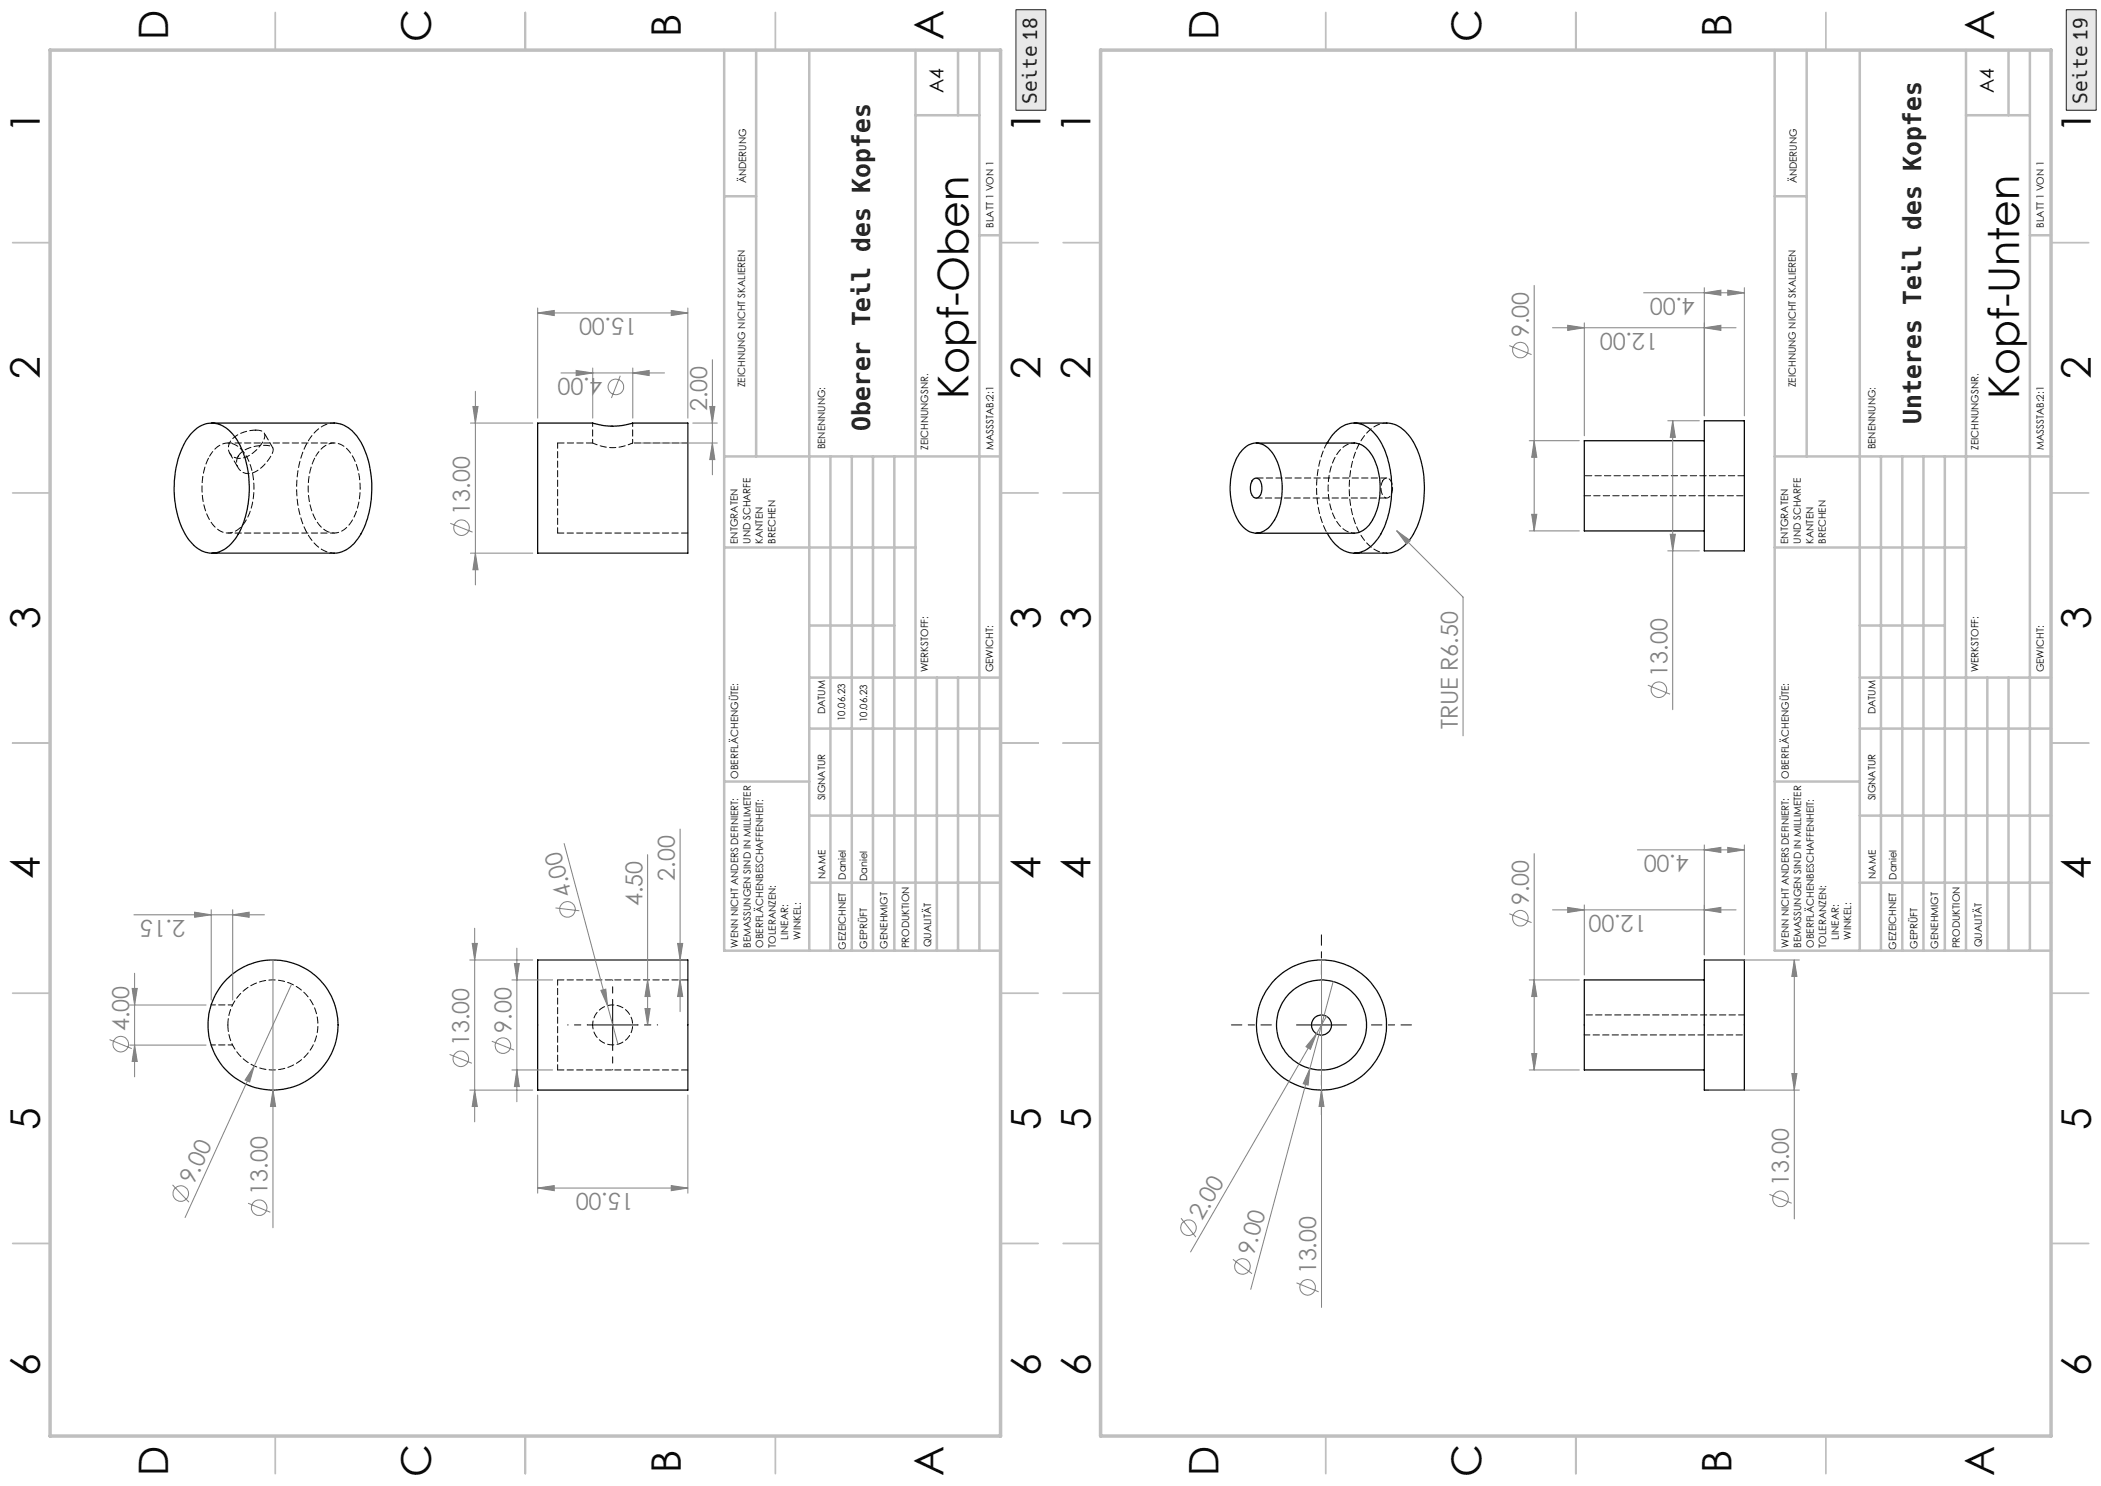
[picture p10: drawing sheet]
<svg xmlns="http://www.w3.org/2000/svg" width="420mm" height="297mm" viewBox="0 0 420 297" stroke-linecap="round" stroke-linejoin="round" font-family="sans-serif">
<g fill="#e7e8e9" stroke="#231f20" stroke-width=".2">
<path d="M203.1 1.9h6v20.1h-6z" fill-rule="evenodd"/>
<path d="M413.1 1.9h5.9v20.1h-5.9z" fill-rule="evenodd"/>
</g>
<g fill="none" stroke="#080704" stroke-width=".25">
<path d="M248.3 90a3.5 3.5 0 0 1 6 .4 10.9 10.9 0 0 1 1.8 4.4 13.3 13.3 0 0 1-2 10.2 3.5 3.5 0 0 1-6-.1 13.5 13.5 0 0 1-.5-13.9zM250.5 95.8a1.08 1.08 0 0 1 1.2 0 1.08 1.08 0 0 1 .5 1 2.21 2.21 0 0 1-.9 2.8 1.56 1.56 0 0 1-1.3-1.8v-1zM251.1 88.5h19.6a4.5 4.5 0 0 1 3.9 3 13.8 13.8 0 0 1-.9 13.5 4.1 4.1 0 0 1-3 1.6h-19.6M265.3 88.5a6.4 6.4 0 0 1 5.6-3.9 6.6 6.6 0 0 1 5.1 3.8 20.8 20.8 0 0 1 .8 16.9 8.2 8.2 0 0 1-5.1 5.2 5.5 5.5 0 0 1-5.7-2.9l-.7-1M270.7 84.6h6.5a5.5 5.5 0 0 1 4.5 2.5 19 19 0 0 1 2.7 14.7 12.3 12.3 0 0 1-4.4 7.8l-1.4 .7-1.2 .3h-6.7M340.7 84.1h8v26h-8zM340.7 88.1h-24v18h24M340.7 191.9h8v26h-8zM340.7 195.9h-24v18h24"/>
<circle cx="264.2" cy="204.9" r="2"/>
<circle cx="264.2" cy="204.9" r="13"/>
<circle cx="264.2" cy="204.9" r="9"/>
</g>
<path d="M265.3 88.5a20.4 20.4 0 0 0 0 18M316.7 206.8h32M348.7 202.8h-32" fill="none" stroke="#080704" stroke-width=".2" stroke-dasharray="1.3 .6" stroke-dashoffset=".1"/>
<path d="M251.1 99.5h26.1M277.2 95.5h-26.1M316.7 99.1h32M348.7 95.1h-32" fill="none" stroke="#080704" stroke-width=".2" stroke-dasharray="1.3 .6"/>
<path d="M270.7 88.5a5 5 0 0 0-4.2 3.7 13.7 13.7 0 0 0 1.2 12.7 4 4 0 0 0 3 1.6" fill="none" stroke="#080704" stroke-width=".2" stroke-dasharray="1.3 .6" stroke-dashoffset=".7"/>
<path d="M276.4 96.1a.95 .95 0 0 1 1.1-.5 .95 .95 0 0 1 .7 .9 2.46 2.46 0 0 1-.8 3 1.48 1.48 0 0 1-1.3-1.7v-.8l.3-.9M277.2 84.5a6.5 6.5 0 0 0-5.3 3.8 20.2 20.2 0 0 0 .3 18.9 6.3 6.3 0 0 0 5 3.3" fill="none" stroke="#080704" stroke-width=".2" stroke-dasharray="1.3 .6" stroke-dashoffset=".4"/>
<g fill="none" stroke="#82817f" stroke-width=".2">
<path d="M306.7 57v49.1M328.6 58.5h20.1M340.7 58.5l3.3-.5v1zM340.7 57.5v25.6M345.4 58l3.3 .5-3.3 .5zM348.7 57.5v25.6M301.7 69.1l4.5 1.8M310.4 65.5h36.6M313.4 65l3.3 .5-3.3 .5zM316.7 64.5v22.6M340.7 65.5l3.3-.5v1zM305.7 88.1h10"/>
<path d="M306.7 88.1l.5 3.3h-1zM333.4 84.1h6.3M334.4 84.1l.5 3.3h-1zM334.4 84.1v57.7M279.2 106.1l2.7 2-.7 .7zM279.2 106.1l13.3 13.2v27.8M305.7 106.1h10M306.2 102.8h1l-.5 3.3zM333.4 110.1h6.3M333.9 106.8h1l-.5 3.3zM329.4 136.9l4.5 1.8M306.7 170.6v43.3"/>
<path d="M327.3 169.9h21.4M340.7 169.9l3.3-.5v1zM340.7 168.9v21.9M345.4 169.4l3.3 .5-3.3 .5zM348.7 168.9v21.9M264.2 191.9v69.4M266.5 196.2l-16.5 61.5M301.7 182.6l4.5 1.8M305.7 195.9h10M306.7 195.9l.5 3.3h-1zM310.4 181.9h36.6M313.4 181.4l3.3 .5-3.3 .5z"/>
<path d="M316.7 180.9v14M340.7 181.9l3.3-.5v1zM341.7 191.9h18M358.7 191.9l.5 3.3h-1zM358.7 191.9v51.7M261.9 213.6l-.4 3.3-1-.3zM263.2 206.6l-1.2 3.1-.9-.5zM263.2 206.6l-25.2 43.6M264.2 217.9l.5 3.3h-1zM265.2 203.1l-2 3.5M305.7 213.9h10M306.2 210.6h1l-.5 3.3z"/>
<path d="M341.7 217.9h18M358.2 214.6h1l-.5 3.3zM353.7 238.7l4.5 1.8M236.1 243.5l3 3.8M246.5 251.7l3.8 2.9M259.2 256.4l4.4 1.8"/>
<circle cx="303.9" cy="70" r="1.56"/>
<circle cx="331.6" cy="137.8" r="1.56"/>
<circle cx="303.9" cy="183.5" r="1.56"/>
<circle cx="355.9" cy="239.6" r="1.56"/>
<circle cx="237.6" cy="245.4" r="1.56"/>
<circle cx="248.4" cy="253.1" r="1.56"/>
<circle cx="261.4" cy="257.3" r="1.56"/>
</g>
<path d="M264.2 194.8v-8M254.2 204.8h-8M264.2 214.8v8M274.2 204.8h8" fill="none" stroke="#080704" stroke-width=".2" stroke-dasharray="15.2 1.3 1.3 1.3" stroke-dashoffset="13.1"/>
<path d="M264.2 199.9v10M259.2 204.9h10" fill="none" stroke="#080704" stroke-width=".2"/>
<g fill="none" stroke="#c1bfbe" stroke-width=".35">
<path d="M265 2.5v7.5M315 2.5v7.5M365 2.5v7.5M212.5 48.5h7.5M410 48.5h7.5M212.5 98.5h7.5M410 98.5h7.5M212.5 148.5h7.5M410 148.5h7.5M212.5 198.5h7.5M410 198.5h7.5M212.5 248.5h7.5"/>
<path d="M410 248.5h7.5M265 287v7.5M315 287v7.5M365 287v7.5"/>
</g>
<g fill="none" stroke="#c1bfbe" stroke-width=".5">
<path d="M354.8 10v180h55.2M361.2 10v81.2M371.8 10v180M393 10v180M401.5 10v13M405.8 10v180M354.8 39.2h6.4M393 23h12.8M405.8 47h4.2M354.8 91.2h55.2M376 91.2v98.8M380.3 91.2v98.8"/>
<path d="M384.5 91.2v98.8M388.8 91.2v98.8M354.8 109.4h38.2M371.8 135.4h38.2M371.8 125h17M397.3 135.4v54.6M401.5 135.4v54.6M354.8 156.2h17M371.8 145.6h38.2M371.8 163h38.2M371.8 176.4h38.2"/>
</g>
<path d="M220 10h190v277h-190z" fill="none" stroke="#c1bfbe" stroke-width=".7"/>
<g fill="#82817f">
<path d="M263.2 206.6l-1.2 3.1-.9-.5z"/>
<path d="M261.9 213.6l-.4 3.3-1-.3z"/>
<path d="M264.2 217.9l.5 3.3h-1z"/>
<path d="M306.7 195.9l.5 3.3h-1zM306.2 210.6h1l-.5 3.3zM358.7 191.9l.5 3.3h-1zM358.2 214.6h1l-.5 3.3z"/>
<path d="M306.2 102.8h1l-.5 3.3zM306.7 88.1l.5 3.3h-1zM333.9 106.8h1l-.5 3.3zM334.4 84.1l.5 3.3h-1zM279.2 106.1l2 2.7 .7-.7z"/>
<path d="M340.7 181.9l3.3-.5v1zM313.4 181.4l3.3 .5-3.3 .5zM340.7 65.5l3.3-.5v1zM313.4 65l3.3 .5-3.3 .5z"/>
<path d="M340.7 169.9l3.3-.5v1zM345.4 169.4l3.3 .5-3.3 .5zM340.7 58.5l3.3-.5v1zM345.4 58l3.3 .5-3.3 .5z"/>
</g>
<g fill="none" stroke="#080704" stroke-width=".25">
<path d="M38.7 86.2a5 5 0 0 1 7.9 .6 16.4 16.4 0 0 1 3.2 10.5 16.6 16.6 0 0 1-3.7 11.5 4.9 4.9 0 0 1-7.5 0 16.1 16.1 0 0 1-3.8-10.7 18.2 18.2 0 0 1 2.6-10.4zM42.3 84.6h24.5a6 6 0 0 1 5.1 3.4 20.2 20.2 0 0 1 0 19.2 6.1 6.1 0 0 1-5.1 3.4h-24.5M107.5 84.6h11.1a12.8 12.8 0 0 0 7.9 0h11v26h-30zM107.5 191.9h30v26h-30z"/>
<circle cx="54.6" cy="204.9" r="13"/>
</g>
<path d="M41.9 91.2a4 4 0 0 1 4.6-2.5 6.9 6.9 0 0 1 3.8 5.1 13.4 13.4 0 0 1-1.8 11.1 3.6 3.6 0 0 1-6.1-.3 13.8 13.8 0 0 1-.5-13.4M63.1 91.2a4 4 0 0 1 4.6-2.5 6.9 6.9 0 0 1 3.8 5.1 13.4 13.4 0 0 1-1.7 11.1 3.6 3.6 0 0 1-6.2-.3 13.8 13.8 0 0 1-.5-13.4M111.5 88.5v18M111.5 195.8v18" fill="none" stroke="#080704" stroke-width=".2" stroke-dasharray="1.3 .6" stroke-dashoffset=".2"/>
<path d="M66.8 88.5h-21.2M118.5 84.5v4M126.5 88.5v-4M45.6 106.5h21.2M118.5 204.8a4 4 0 0 1 5.9-3.5 4 4 0 0 1 .3 6.9 4 4 0 0 1-6.2-3v-.4" fill="none" stroke="#080704" stroke-width=".2" stroke-dasharray="1.3 .6" stroke-dashoffset=".5"/>
<path d="M47.6 91.2a6.3 6.3 0 0 1 5.2-2.2h.8a.96 .96 0 0 1 .9 .5 .96 .96 0 0 1-.1 1.1 7.5 7.5 0 0 1-4.3 4 2.33 2.33 0 0 1-2.4-.9 2.33 2.33 0 0 1-.1-2.5M51.1 86a6 6 0 0 0-5.3 2.6 2.15 2.15 0 0 0 .4 2.3 2.15 2.15 0 0 0 2.3 .7 6.7 6.7 0 0 0 4.4-4.3 1.13 1.13 0 0 0-1.3-1.3h-.5M118.5 88.5h-7M122.2 85.2h.3M111.5 106.5h26M137.5 195.8h-26M45.6 204.8a9 9 0 0 1 13.3-7.8 9 9 0 0 1 .5 15.5 9 9 0 0 1-13.8-7.1v-.6M111.5 213.8h26" fill="none" stroke="#080704" stroke-width=".2" stroke-dasharray="1.3 .6"/>
<path d="M118.5 88.5a9 9 0 0 0 8 0" fill="none" stroke="#080704" stroke-width=".2" stroke-dasharray="1.3 .6" stroke-dashoffset=".3"/>
<path d="M45.9 90.6l1.7 2.9M54.5 89.5l-1.7-2.9M137.5 88.5h-11" fill="none" stroke="#080704" stroke-width=".2" stroke-dasharray="1.3 .6" stroke-dashoffset=".1"/>
<path d="M66.8 84.5a6.3 6.3 0 0 0-5.2 3.6 20.1 20.1 0 0 0 .2 19.2 6.2 6.2 0 0 0 5 3.2M42.2 208.8h4.3M46.5 200.8h-4.3" fill="none" stroke="#080704" stroke-width=".2" stroke-dasharray="1.3 .6" stroke-dashoffset=".4"/>
<g fill="none" stroke="#82817f" stroke-width=".2">
<path d="M95 78.2v38.7M107.5 62.5l3.3-.4v1zM107.5 61.6v22M107.5 62.5h30M112.1 74.5h20.7M115.2 74l3.3 .5-3.3 .6zM118.5 73.6v10M124 75.1l-1.8 4.4M126.5 74.5l3.3-.5v1.1zM126.5 73.6v10M134.2 62.1l3.3 .4-3.3 .6zM137.5 61.6v22"/>
<path d="M142.4 71.9v23M94 84.6h12.5M94.5 81.2h1.1l-.6 3.4zM127.5 88.5h15.9M138.5 84.6h4.9M141.9 81.2h1l-.5 3.4zM142.4 88.5l.5 3.4h-1zM90 104.6l4.5 1.8M94 110.6h12.5M95 110.6l.6 3.3h-1.1zM112.8 168.6l10.7 40.1M129.5 170.8v34.1"/>
<path d="M136 165.7v36.5M26.4 197.6h1l-.5 3.3zM26.8 182.8h26.1M26.9 194.5v20.7M38.9 182.3l3.3 .5-3.3 .5zM42.2 181.8v18.1M46.5 182.8l3.3-.5v1zM46.5 181.8v18.1M54.6 191.9v53.5M58.3 196.7l-21.3 46.6M93.9 191.9h12.6M94.4 188.6h1l-.5 3.3z"/>
<path d="M94.9 185.5v38.7M102.3 195.9h8.2M102.8 192.6h1l-.5 3.3zM103.3 189.5v30.7M111 181.5l4.8 .5M120.1 197.9l1-.2 .4 3.3zM129.5 195.9l.5 3.3h-1.1zM135.5 188.6h1l-.5 3.3zM136 195.9l.5 3.3h-1zM21.9 207.8l4.4 1.8M25.9 208.9h15.3M25.9 200.9h15.3"/>
<path d="M26.9 208.9l.5 3.3h-1zM50.8 213l-.9 3.2-.9-.3zM54.6 217.9l.5 3.3h-1zM89.9 210.7l4.4 1.8M93.9 217.9h12.6M94.9 217.9l.5 3.3h-1zM98.3 208.1l4.5 1.8M102.3 213.9h8.2M103.3 213.9l.5 3.3h-1zM107.5 218.9v19.6M128.9 201.6h1.1l-.5 3.3zM137.5 218.9v19.6"/>
<path d="M34.5 236.8l3.3 3.5M107.5 237.5l3.3-.5v1zM107.5 237.5h30M134.2 237l3.3 .5-3.3 .5zM49.6 240.5l4.4 1.8"/>
<circle cx="123.1" cy="77.3" r="1.56"/>
<circle cx="92.3" cy="105.5" r="1.56"/>
<circle cx="113.4" cy="181.8" r="1.56"/>
<circle cx="24.1" cy="208.7" r="1.56"/>
<circle cx="92.1" cy="211.6" r="1.56"/>
<circle cx="100.5" cy="209" r="1.56"/>
<circle cx="36.1" cy="238.6" r="1.56"/>
<circle cx="51.8" cy="241.4" r="1.56"/>
</g>
<path d="M122.5 199.8v-4M117.5 204.8h-4M122.5 209.8v4M127.5 204.8h4" fill="none" stroke="#080704" stroke-width=".2" stroke-dasharray="15.2 1.3 1.3 1.3" stroke-dashoffset="15.1"/>
<path d="M122.5 199.9v10M117.5 204.9h10" fill="none" stroke="#080704" stroke-width=".2"/>
<g fill="none" stroke="#c1bfbe" stroke-width=".35">
<path d="M55 2.5v7.5M105 2.5v7.5M155 2.5v7.5M2.5 48.5h7.5M200 48.5h7.5M2.5 98.5h7.5M200 98.5h7.5M2.5 148.5h7.5M200 148.5h7.5M2.5 198.5h7.5M200 198.5h7.5M2.5 248.5h7.5"/>
<path d="M200 248.5h7.5M55 287v7.5M105 287v7.5M155 287v7.5"/>
</g>
<g fill="none" stroke="#c1bfbe" stroke-width=".5">
<path d="M144.8 10v180h55.2M151.2 10v81.2M161.8 10v180M183 10v180M191.5 10v13M195.8 10v180M144.8 39.2h6.4M183 23h12.8M195.8 47h4.2M144.8 91.2h55.2M166 91.2v98.8M170.3 91.2v98.8"/>
<path d="M174.5 91.2v98.8M178.8 91.2v98.8M144.8 109.4h38.2M161.8 135.4h38.2M161.8 125h17M187.3 135.4v54.6M191.5 135.4v54.6M144.8 156.2h17M161.8 145.6h38.2M161.8 163h38.2M161.8 176.4h38.2"/>
</g>
<path d="M10 10h190v277h-190z" fill="none" stroke="#c1bfbe" stroke-width=".7"/>
<g fill="#82817f">
<path d="M50.8 213l-.9 3.2-.9-.3z"/>
<path d="M54.6 217.9l.5 3.3h-1z"/>
<path d="M120.1 197.9l1-.2 .4 3.3z"/>
<path d="M94.4 188.6h1l-.5 3.3zM94.9 217.9l.5 3.3h-1zM102.8 192.6h1l-.5 3.3zM103.3 213.9l.5 3.3h-1zM129.5 195.9l.5 3.3h-1.1zM128.9 201.6h1.1l-.5 3.3z"/>
<path d="M136 195.9l.5 3.3h-1zM135.5 188.6h1l-.5 3.3zM95 110.6l.6 3.3h-1.1zM94.5 81.2h1.1l-.6 3.4zM142.4 88.5l.5 3.4h-1zM141.9 81.2h1l-.5 3.4zM26.9 208.9l.5 3.3h-1zM26.4 197.6h1l-.5 3.3z"/>
<path d="M126.5 74.5l3.3-.5v1.1zM115.2 74l3.3 .5-3.3 .6zM46.5 182.8l3.3-.5v1zM38.9 182.3l3.3 .5-3.3 .5z"/>
<path d="M107.5 237.5l3.3-.5v1zM134.2 237l3.3 .5-3.3 .5zM107.5 62.5l3.3-.4v1zM134.2 62.1l3.3 .4-3.3 .6z"/>
</g>
<g font-size="8.5" fill="#080704">
<text x="193.6" y="79.7" transform="rotate(-90 193.6 79.7)">Kopf-Oben</text>
<text x="403.6" y="79.8" transform="rotate(-90 403.6 79.8)">Kopf-Unten</text>
</g>
<g font-size="8.1" fill="#080704">
<text x="33.6" y="8" transform="rotate(-90 33.6 8)">D</text>
<text x="86.1" y="8.3" transform="rotate(-90 86.1 8.3)">C</text>
<text x="136.1" y="7.3" transform="rotate(-90 136.1 7.3)">B</text>
<text x="188.6" y="8" transform="rotate(-90 188.6 8)">A</text>
<text x="243.6" y="8" transform="rotate(-90 243.6 8)">D</text>
<text x="296.1" y="8.3" transform="rotate(-90 296.1 8.3)">C</text>
<text x="346.1" y="7.3" transform="rotate(-90 346.1 7.3)">B</text>
<text x="398.6" y="8" transform="rotate(-90 398.6 8)">A</text>
<text x="8" y="26.5" transform="rotate(-90 8 26.5)">1</text>
<text x="208" y="26.5" transform="rotate(-90 208 26.5)">1</text>
<text x="218" y="26.5" transform="rotate(-90 218 26.5)">1</text>
<text x="418" y="26.5" transform="rotate(-90 418 26.5)">1</text>
<text x="8" y="75.7" transform="rotate(-90 8 75.7)">2</text>
<text x="208" y="75.7" transform="rotate(-90 208 75.7)">2</text>
<text x="218" y="75.7" transform="rotate(-90 218 75.7)">2</text>
<text x="418" y="75.7" transform="rotate(-90 418 75.7)">2</text>
<text x="8" y="125.7" transform="rotate(-90 8 125.7)">3</text>
<text x="208" y="125.7" transform="rotate(-90 208 125.7)">3</text>
<text x="218" y="125.7" transform="rotate(-90 218 125.7)">3</text>
<text x="418" y="125.7" transform="rotate(-90 418 125.7)">3</text>
<text x="8" y="175.8" transform="rotate(-90 8 175.8)">4</text>
<text x="208" y="175.8" transform="rotate(-90 208 175.8)">4</text>
<text x="218" y="175.8" transform="rotate(-90 218 175.8)">4</text>
<text x="418" y="175.8" transform="rotate(-90 418 175.8)">4</text>
<text x="8" y="225.8" transform="rotate(-90 8 225.8)">5</text>
<text x="208" y="225.8" transform="rotate(-90 208 225.8)">5</text>
<text x="218" y="225.8" transform="rotate(-90 218 225.8)">5</text>
<text x="418" y="225.8" transform="rotate(-90 418 225.8)">5</text>
<text x="8" y="275" transform="rotate(-90 8 275)">6</text>
<text x="208" y="275" transform="rotate(-90 208 275)">6</text>
<text x="218" y="275" transform="rotate(-90 218 275)">6</text>
<text x="418" y="275" transform="rotate(-90 418 275)">6</text>
<text x="33.6" y="295" transform="rotate(-90 33.6 295)">D</text>
<text x="86.1" y="295.3" transform="rotate(-90 86.1 295.3)">C</text>
<text x="136.1" y="294.3" transform="rotate(-90 136.1 294.3)">B</text>
<text x="188.6" y="295" transform="rotate(-90 188.6 295)">A</text>
<text x="243.6" y="295" transform="rotate(-90 243.6 295)">D</text>
<text x="296.1" y="295.3" transform="rotate(-90 296.1 295.3)">C</text>
<text x="346.1" y="294.3" transform="rotate(-90 346.1 294.3)">B</text>
<text x="398.6" y="295" transform="rotate(-90 398.6 295)">A</text>
</g>
<g font-size="4.9" fill="#231f20">
<text x="174" y="86.1" transform="rotate(-90 174 86.1)">Oberer Teil des Kopfes</text>
<text x="384" y="84.7" transform="rotate(-90 384 84.7)">Unteres Teil des Kopfes</text>
</g>
<g font-size="4.7" fill="#82817f">
<text x="338.9" y="59.5" transform="rotate(-180 338.9 59.5)">4.00</text>
<text x="127.4" y="63.6" transform="rotate(-180 127.4 63.6)">15.00</text>
<text x="305.6" y="67.4" transform="rotate(-90 305.6 67.4)">9.00</text>
<text x="331.5" y="66.5" transform="rotate(-180 331.5 66.5)">12.00</text>
<text x="120.5" y="75.6" transform="rotate(-180 120.5 75.6)">4.00</text>
<text x="141.4" y="82.2" transform="rotate(-90 141.4 82.2)">2.00</text>
<text x="94" y="102.9" transform="rotate(-90 94 102.9)">13.00</text>
<text x="333.3" y="135.3" transform="rotate(-90 333.3 135.3)">13.00</text>
<text x="291.4" y="145.8" transform="rotate(-90 291.4 145.8)">TRUE R6.50</text>
<text x="337.6" y="170.9" transform="rotate(-180 337.6 170.9)">4.00</text>
<text x="114.4" y="178.8" transform="rotate(-105 114.4 178.8)">4.00</text>
<text x="134.9" y="176" transform="rotate(-90 134.9 176)">2.00</text>
<text x="37.1" y="183.8" transform="rotate(-180 37.1 183.8)">2.15</text>
<text x="128.4" y="181.1" transform="rotate(-90 128.4 181.1)">4.50</text>
<text x="305.6" y="180.9" transform="rotate(-90 305.6 180.9)">9.00</text>
<text x="329.2" y="182.9" transform="rotate(-180 329.2 182.9)">12.00</text>
<text x="25.8" y="206.1" transform="rotate(-90 25.8 206.1)">4.00</text>
<text x="93.8" y="209" transform="rotate(-90 93.8 209)">13.00</text>
<text x="102.2" y="206.4" transform="rotate(-90 102.2 206.4)">9.00</text>
<text x="38.7" y="236.9" transform="rotate(-65 38.7 236.9)">9.00</text>
<text x="53.5" y="238.8" transform="rotate(-90 53.5 238.8)">13.00</text>
<text x="126.7" y="238.5" transform="rotate(-180 126.7 238.5)">15.00</text>
<text x="357.6" y="237" transform="rotate(-90 357.6 237)">13.00</text>
<text x="240.3" y="244" transform="rotate(-60 240.3 244)">2.00</text>
<text x="250.7" y="251.1" transform="rotate(-75 250.7 251.1)">9.00</text>
<text x="263.1" y="254.7" transform="rotate(-90 263.1 254.7)">13.00</text>
</g>
<g font-size="3.9" fill="#080704">
<text x="188.6" y="18.6" transform="rotate(-90 188.6 18.6)">A4</text>
<text x="398.6" y="18.6" transform="rotate(-90 398.6 18.6)">A4</text>
</g>
<g font-size="3.9" fill="#231f20">
<text x="207.2" y="20.8" transform="rotate(-90 207.2 20.8)">Seite 18</text>
<text x="417.2" y="20.8" transform="rotate(-90 417.2 20.8)">Seite 19</text>
</g>
<g font-size="2" fill="#080704">
<text x="149.2" y="36.7" transform="rotate(-90 149.2 36.7)">ÄNDERUNG</text>
<text x="359.2" y="36.7" transform="rotate(-90 359.2 36.7)">ÄNDERUNG</text>
<text x="198.6" y="45.5" transform="rotate(-90 198.6 45.5)">BLATT 1 VON 1</text>
<text x="408.6" y="45.5" transform="rotate(-90 408.6 45.5)">BLATT 1 VON 1</text>
<text x="149" y="77.4" transform="rotate(-90 149 77.4)">ZEICHNUNG NICHT SKALIEREN</text>
<text x="359" y="77.4" transform="rotate(-90 359 77.4)">ZEICHNUNG NICHT SKALIEREN</text>
<text x="164.9" y="89.8" transform="rotate(-90 164.9 89.8)">BENENNUNG:</text>
<text x="185.5" y="89.9" transform="rotate(-90 185.5 89.9)">ZEICHNUNGSNR.</text>
<text x="198.6" y="89.9" transform="rotate(-90 198.6 89.9)">MASSSTAB:2:1</text>
<text x="374.9" y="89.8" transform="rotate(-90 374.9 89.8)">BENENNUNG:</text>
<text x="395.5" y="89.9" transform="rotate(-90 395.5 89.9)">ZEICHNUNGSNR.</text>
<text x="408.6" y="89.9" transform="rotate(-90 408.6 89.9)">MASSSTAB:2:1</text>
<text x="147.5" y="108.7" transform="rotate(-90 147.5 108.7)">ENTGRATEN</text>
<text x="150" y="108.7" transform="rotate(-90 150 108.7)">UND SCHARFE</text>
<text x="152.5" y="108.7" transform="rotate(-90 152.5 108.7)">KANTEN</text>
<text x="155" y="108.7" transform="rotate(-90 155 108.7)">BRECHEN</text>
<text x="357.5" y="108.7" transform="rotate(-90 357.5 108.7)">ENTGRATEN</text>
<text x="360" y="108.7" transform="rotate(-90 360 108.7)">UND SCHARFE</text>
<text x="362.5" y="108.7" transform="rotate(-90 362.5 108.7)">KANTEN</text>
<text x="365" y="108.7" transform="rotate(-90 365 108.7)">BRECHEN</text>
<text x="185.5" y="134.4" transform="rotate(-90 185.5 134.4)">WERKSTOFF:</text>
<text x="198.5" y="134.4" transform="rotate(-90 198.5 134.4)">GEWICHT:</text>
<text x="395.5" y="134.4" transform="rotate(-90 395.5 134.4)">WERKSTOFF:</text>
<text x="408.5" y="134.4" transform="rotate(-90 408.5 134.4)">GEWICHT:</text>
<text x="164.9" y="142.8" transform="rotate(-90 164.9 142.8)">DATUM</text>
<text x="374.9" y="142.8" transform="rotate(-90 374.9 142.8)">DATUM</text>
<text x="168.9" y="144.1" transform="rotate(-90 168.9 144.1)">10.06.23</text>
<text x="173.3" y="144.3" transform="rotate(-90 173.3 144.3)">10.06.23</text>
<text x="147.6" y="155.6" transform="rotate(-90 147.6 155.6)">OBERFLÄCHENGÜTE:</text>
<text x="357.6" y="155.6" transform="rotate(-90 357.6 155.6)">OBERFLÄCHENGÜTE:</text>
<text x="164.9" y="160" transform="rotate(-90 164.9 160)">SIGNATUR</text>
<text x="374.9" y="160" transform="rotate(-90 374.9 160)">SIGNATUR</text>
<text x="165" y="175.7" transform="rotate(-90 165 175.7)">NAME</text>
<text x="169.1" y="175.8" transform="rotate(-90 169.1 175.8)">Daniel</text>
<text x="173.3" y="176.1" transform="rotate(-90 173.3 176.1)">Daniel</text>
<text x="375" y="175.7" transform="rotate(-90 375 175.7)">NAME</text>
<text x="379.1" y="175.8" transform="rotate(-90 379.1 175.8)">Daniel</text>
<text x="147.6" y="189.4" transform="rotate(-90 147.6 189.4)">WENN NICHT ANDERS DEFINIERT:</text>
<text x="150.1" y="189.4" transform="rotate(-90 150.1 189.4)">BEMASSUNGEN SIND IN MILLIMETER</text>
<text x="152.6" y="189.4" transform="rotate(-90 152.6 189.4)">OBERFLÄCHENBESCHAFFENHEIT:</text>
<text x="155.1" y="189.4" transform="rotate(-90 155.1 189.4)">TOLERANZEN:</text>
<text x="157.6" y="187.8" transform="rotate(-90 157.6 187.8)">LINEAR:</text>
<text x="160.1" y="187.8" transform="rotate(-90 160.1 187.8)">WINKEL:</text>
<text x="169.1" y="189.8" transform="rotate(-90 169.1 189.8)">GEZEICHNET</text>
<text x="173.3" y="189.6" transform="rotate(-90 173.3 189.6)">GEPRÜFT</text>
<text x="177.4" y="189.6" transform="rotate(-90 177.4 189.6)">GENEHMIGT</text>
<text x="181.8" y="189.5" transform="rotate(-90 181.8 189.5)">PRODUKTION</text>
<text x="186.1" y="189.3" transform="rotate(-90 186.1 189.3)">QUALITÄT</text>
<text x="357.6" y="189.4" transform="rotate(-90 357.6 189.4)">WENN NICHT ANDERS DEFINIERT:</text>
<text x="360.1" y="189.4" transform="rotate(-90 360.1 189.4)">BEMASSUNGEN SIND IN MILLIMETER</text>
<text x="362.6" y="189.4" transform="rotate(-90 362.6 189.4)">OBERFLÄCHENBESCHAFFENHEIT:</text>
<text x="365.1" y="189.4" transform="rotate(-90 365.1 189.4)">TOLERANZEN:</text>
<text x="367.6" y="187.8" transform="rotate(-90 367.6 187.8)">LINEAR:</text>
<text x="370.1" y="187.8" transform="rotate(-90 370.1 187.8)">WINKEL:</text>
<text x="379.1" y="189.8" transform="rotate(-90 379.1 189.8)">GEZEICHNET</text>
<text x="383.3" y="189.6" transform="rotate(-90 383.3 189.6)">GEPRÜFT</text>
<text x="387.4" y="189.6" transform="rotate(-90 387.4 189.6)">GENEHMIGT</text>
<text x="391.8" y="189.5" transform="rotate(-90 391.8 189.5)">PRODUKTION</text>
<text x="396.1" y="189.3" transform="rotate(-90 396.1 189.3)">QUALITÄT</text>
</g>
</svg>
